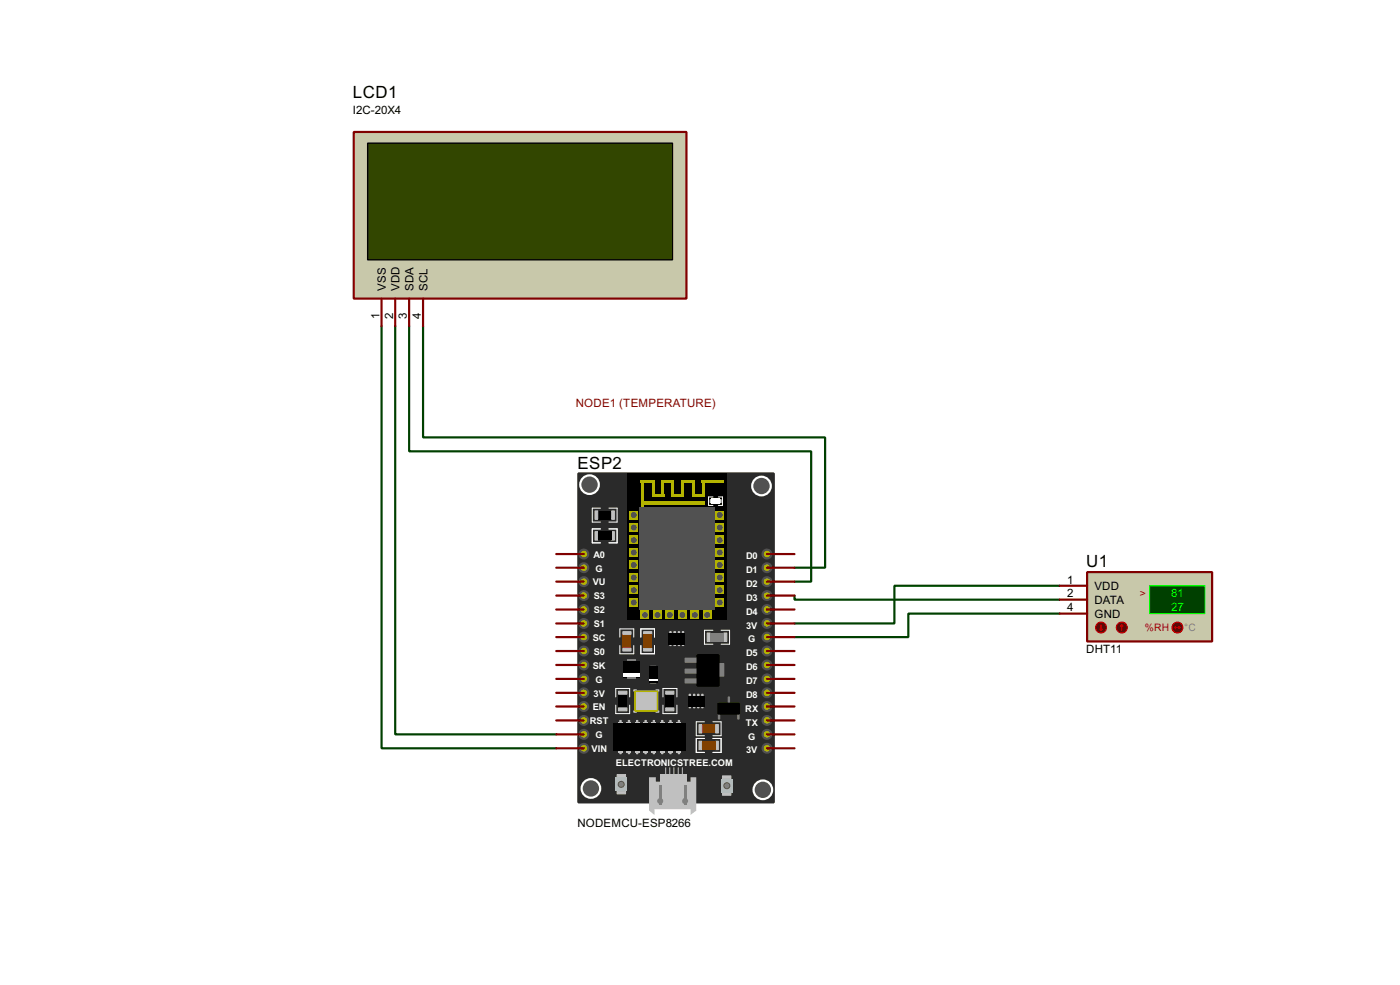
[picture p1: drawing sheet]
<svg xmlns="http://www.w3.org/2000/svg" width="256mm" height="180mm" viewBox="0 0 256 180" stroke-linecap="round" stroke-linejoin="round" font-family="sans-serif">
<path d="M69.9 59.7v77.3h32M72.4 59.7v74.7h29.5M75 59.7v22.9h73.6v23.9h-3M77.5 59.7v20.4h73.7v23.8h-5.6M145.6 109v.8h48.5M194.1 107.2h-30.2v6.9h-18.3M194.1 112.3h-27.7v4.3h-20.8" fill="none" stroke="#004000" stroke-width=".4"/>
<path d="M199.2 104.7h22.9v12.7h-22.9z" fill="#c8c8aa" stroke="#800000" stroke-width=".4"/>
<path d="M210.6 107.2h10.2v5.1h-10.2z" fill="#004000" stroke="#0f0" stroke-width=".2"/>
<path d="M194.1 109.8h5.1M194.1 107.2h5.1M194.1 112.3h5.1" fill="none" stroke="#800000" stroke-width=".4"/>
<circle cx="205.5" cy="114.9" r="1" fill="#400000" stroke="#f00" stroke-width=".2"/>
<path d="M205.5 114.4l-.2 .2M205.5 114.4l.3 .2M205.5 114.4v1" fill="none" stroke="#f00" stroke-width=".2"/>
<circle cx="201.7" cy="114.9" r="1" fill="#400000" stroke="#f00" stroke-width=".2"/>
<path d="M201.5 115.1l.2 .3M201.7 114.4v1M202 115.1l-.3 .3" fill="none" stroke="#f00" stroke-width=".2"/>
<circle cx="215.7" cy="114.9" r="1" fill="#400000" stroke="#f00" stroke-width=".2"/>
<path d="M215.2 114.9h1M215.2 114.9l.2 .2M215.4 114.6l-.2 .3M216 114.6l.2 .3M216.2 114.9l-.2 .2" fill="none" stroke="#f00" stroke-width=".2"/>
<path d="M106 86.7h35.8v60.2h-35.8z" fill="#2a2a2a" stroke="#2a2a2a" stroke-width=".4"/>
<path d="M114.9 86.7h18.3v26.9h-18.3z" fill="#000"/>
<path d="M117.1 92.8h13.8v18.8h-13.8z" fill="#515151"/>
<g fill="#b3b300">
<path d="M117.4 87.9h.5v4.9h-.5z"/>
<path d="M115.4 105h1.5v1.5h-1.5z"/>
</g>
<circle cx="116.1" cy="105.7" r=".55" fill="#515151"/>
<path d="M115.4 102.7h1.5v1.5h-1.5z" fill="#b3b300"/>
<circle cx="116.1" cy="103.4" r=".55" fill="#515151"/>
<path d="M115.4 100.4h1.5v1.5h-1.5z" fill="#b3b300"/>
<circle cx="116.1" cy="101.1" r=".55" fill="#515151"/>
<path d="M115.4 98.1h1.5v1.5h-1.5z" fill="#b3b300"/>
<circle cx="116.1" cy="98.9" r=".55" fill="#515151"/>
<path d="M115.4 95.8h1.5v1.5h-1.5z" fill="#b3b300"/>
<circle cx="116.1" cy="96.6" r=".55" fill="#515151"/>
<path d="M115.4 93.5h1.5v1.6h-1.5z" fill="#b3b300"/>
<circle cx="116.1" cy="94.3" r=".55" fill="#515151"/>
<path d="M115.4 107.2h1.5v1.6h-1.5z" fill="#b3b300"/>
<circle cx="116.1" cy="108" r=".55" fill="#515151"/>
<path d="M115.4 109.5h1.5v1.6h-1.5z" fill="#b3b300"/>
<circle cx="116.1" cy="110.3" r=".55" fill="#515151"/>
<path d="M117.4 111.8h1.5v1.5h-1.5z" fill="#b3b300"/>
<circle cx="118.1" cy="112.6" r=".55" fill="#515151"/>
<path d="M119.7 111.8h1.5v1.5h-1.5z" fill="#b3b300"/>
<circle cx="120.4" cy="112.6" r=".55" fill="#515151"/>
<path d="M122 111.8h1.5v1.5h-1.5z" fill="#b3b300"/>
<circle cx="122.7" cy="112.6" r=".55" fill="#515151"/>
<path d="M124.3 111.8h1.5v1.5h-1.5z" fill="#b3b300"/>
<circle cx="125" cy="112.6" r=".55" fill="#515151"/>
<path d="M126.5 111.8h1.6v1.5h-1.6z" fill="#b3b300"/>
<circle cx="127.3" cy="112.6" r=".55" fill="#515151"/>
<path d="M128.8 111.8h1.6v1.5h-1.6z" fill="#b3b300"/>
<circle cx="129.5" cy="112.6" r=".55" fill="#515151"/>
<path d="M131.1 105h1.5v1.5h-1.5z" fill="#b3b300"/>
<circle cx="131.8" cy="105.7" r=".55" fill="#515151"/>
<path d="M131.1 102.7h1.5v1.5h-1.5z" fill="#b3b300"/>
<circle cx="131.8" cy="103.4" r=".55" fill="#515151"/>
<path d="M131.1 100.4h1.5v1.5h-1.5z" fill="#b3b300"/>
<circle cx="131.8" cy="101.1" r=".55" fill="#515151"/>
<path d="M131.1 98.1h1.5v1.5h-1.5z" fill="#b3b300"/>
<circle cx="131.8" cy="98.9" r=".55" fill="#515151"/>
<path d="M131.1 95.8h1.5v1.5h-1.5z" fill="#b3b300"/>
<circle cx="131.8" cy="96.6" r=".55" fill="#515151"/>
<path d="M131.1 93.5h1.5v1.6h-1.5z" fill="#b3b300"/>
<circle cx="131.8" cy="94.3" r=".55" fill="#515151"/>
<path d="M131.1 107.2h1.5v1.6h-1.5z" fill="#b3b300"/>
<circle cx="131.8" cy="108" r=".55" fill="#515151"/>
<path d="M131.1 109.5h1.5v1.6h-1.5z" fill="#b3b300"/>
<circle cx="131.8" cy="110.3" r=".55" fill="#515151"/>
<g fill="#b3b300">
<path d="M117.4 87.9h2.3v.5h-2.3z"/>
<path d="M117.4 91.7h11.7v.6h-11.7z"/>
<path d="M119.4 87.9h.5v3.1h-.5z"/>
<path d="M119.4 90.5h2.3v.5h-2.3z"/>
<path d="M121.2 87.9h.5v3.1h-.5z"/>
<path d="M121.2 87.9h2.3v.5h-2.3z"/>
<path d="M123 87.9h.5v3.1h-.5z"/>
<path d="M123 90.5h2.3v.5h-2.3z"/>
<path d="M124.8 87.9h.5v3.1h-.5z"/>
<path d="M124.8 87.9h2.3v.5h-2.3z"/>
<path d="M126.8 87.9h.5v3.1h-.5z"/>
<path d="M126.8 90.5h2.3v.5h-2.3z"/>
<path d="M128.6 87.9h.5v3.1h-.5z"/>
<path d="M128.6 87.9h4v.5h-4z"/>
</g>
<g fill="#b3b300" stroke="#515151" stroke-width=".4">
<circle cx="140.5" cy="137" r=".8"/>
<circle cx="140.5" cy="134.4" r=".8"/>
<circle cx="140.5" cy="131.9" r=".8"/>
<circle cx="140.5" cy="129.3" r=".8"/>
<circle cx="140.5" cy="126.8" r=".8"/>
<circle cx="140.5" cy="124.3" r=".8"/>
<circle cx="140.5" cy="121.7" r=".8"/>
<circle cx="140.5" cy="119.2" r=".8"/>
<circle cx="140.5" cy="116.6" r=".8"/>
<circle cx="140.5" cy="114.1" r=".8"/>
<circle cx="140.5" cy="111.6" r=".8"/>
<circle cx="140.5" cy="109" r=".8"/>
<circle cx="140.5" cy="106.5" r=".8"/>
<circle cx="140.5" cy="103.9" r=".8"/>
<circle cx="140.5" cy="101.4" r=".8"/>
</g>
<g fill="#c0c0c0" stroke="#c0c0c0" stroke-width=".18">
<path d="M117.9 118.7h1.5v.5h-1.5z"/>
<path d="M117.9 115.6h1.5v.5h-1.5z"/>
</g>
<path d="M117.4 116.6v-1.5h2.5v1.5M117.4 118.2v1.5h2.5v-1.5" fill="none" stroke="#fff" stroke-width=".18"/>
<path d="M114.1 116.1h1.5v2.6h-1.5z" fill="#804000"/>
<g fill="#c0c0c0" stroke="#c0c0c0" stroke-width=".18">
<path d="M114.1 115.6h1.5v.5h-1.5z"/>
<path d="M114.1 118.7h1.5v.5h-1.5z"/>
</g>
<path d="M130.6 91h-.8v1.5h.8M113.6 116.6v-1.5h2.5v1.5M113.6 118.2v1.5h2.5v-1.5" fill="none" stroke="#fff" stroke-width=".18"/>
<path d="M130.1 91.5h2v.5h-2z" fill="#dadada" stroke="#dadada" stroke-width=".18"/>
<path d="M130.4 91.2h1.5v1.1h-1.5z" fill="#fff"/>
<path d="M117.9 116.1h1.5v2.6h-1.5z" fill="#804000"/>
<path d="M131.6 91h.8v1.5h-.8M117.4 116.6v-1.5h2.5v1.5M117.4 118.2v1.5h2.5v-1.5M130.6 115.4h-1.5v2.5h1.5M132.1 115.4h1.6v2.5h-1.6" fill="none" stroke="#fff" stroke-width=".18"/>
<g fill="#c0c0c0" stroke="#c0c0c0" stroke-width=".18">
<path d="M125 115.6h.3v.5h-.3z"/>
<path d="M122.7 115.6h.3v.5h-.3z"/>
<path d="M132.6 115.9h.6v1.5h-.6z"/>
<path d="M129.6 115.9h.5v1.5h-.5z"/>
<path d="M124.3 115.6h.2v.5h-.2z"/>
<path d="M123.5 115.6h.3v.5h-.3z"/>
<path d="M125 117.7h.3v.5h-.3z"/>
<path d="M122.7 117.7h.3v.5h-.3z"/>
<path d="M124.3 117.7h.2v.5h-.2z"/>
<path d="M123.5 117.7h.3v.5h-.3z"/>
</g>
<path d="M122.5 115.9h3v2h-3z" fill="#000"/>
<path d="M130.1 115.9h2.5v1.5h-2.5z" fill="#808080"/>
<path d="M114.1 121h3v3h-3z" fill="#000"/>
<path d="M114.1 123.2h3v.6h-3z" fill="#fff"/>
<g fill="#808080" stroke="#808080" stroke-width=".25">
<path d="M119.2 122h1v.2h-1z"/>
<path d="M119.2 124.8h1v.2h-1z"/>
</g>
<path d="M118.9 122h1.6v3h-1.6z" fill="#000"/>
<path d="M118.9 124.3h1.6v.2h-1.6z" fill="#fff"/>
<g fill="#808080">
<path d="M114.9 124h1.5v.3h-1.5z"/>
<path d="M114.9 120.7h1.5v.3h-1.5z"/>
</g>
<path d="M113.3 127.1h1.6v2.5h-1.6zM122 127.1h1.5v2.5h-1.5z" fill="#000"/>
<g fill="#c0c0c0" stroke="#c0c0c0" stroke-width=".18">
<path d="M113.3 129.6h1.6v.5h-1.6z"/>
<path d="M113.3 126.5h1.6v.6h-1.6z"/>
<path d="M122 129.6h1.5v.5h-1.5z"/>
<path d="M122 126.5h1.5v.6h-1.5z"/>
<path d="M116.1 126.3h.5v.2h-.5z"/>
<path d="M120.2 126.3h.5v.2h-.5z"/>
<path d="M116.1 130.1h.5v.3h-.5z"/>
<path d="M120.2 130.1h.5v.3h-.5z"/>
</g>
<path d="M112.8 127.6v-1.6h2.6v1.6M112.8 129.1v1.5h2.6v-1.5M121.5 129.1v1.5h2.5v-1.5M121.5 127.6v-1.6h2.5v1.6" fill="none" stroke="#fff" stroke-width=".18"/>
<path d="M116.4 126.5h4.1v3.6h-4.1z" fill="#c0c0c0" stroke="#b3b300" stroke-width=".3"/>
<g fill="#c0c0c0" stroke="#c0c0c0" stroke-width=".18">
<path d="M128.6 127.1h.2v.5h-.2z"/>
<path d="M126.3 127.1h.2v.5h-.2z"/>
<path d="M127.8 127.1h.3v.5h-.3z"/>
<path d="M127.1 127.1h.2v.5h-.2z"/>
<path d="M128.6 129.1h.2v.5h-.2z"/>
<path d="M126.3 129.1h.2v.5h-.2z"/>
<path d="M127.8 129.1h.3v.5h-.3z"/>
<path d="M127.1 129.1h.2v.5h-.2z"/>
<path d="M124.3 131.9h.2v.5h-.2z"/>
<path d="M122.7 131.9h.3v.5h-.3z"/>
<path d="M119.7 131.9h.2v.5h-.2z"/>
<path d="M121.2 131.9h.3v.5h-.3z"/>
<path d="M118.2 131.9h.2v.5h-.2z"/>
<path d="M115.1 131.9h.3v.5h-.3z"/>
<path d="M116.6 131.9h.3v.5h-.3z"/>
<path d="M113.6 131.9h.2v.5h-.2z"/>
</g>
<path d="M126 127.3h3.1v2h-3.1z" fill="#000"/>
<g fill="#c0c0c0">
<path d="M124 132.1h.8v.5h-.8z"/>
<path d="M122.5 132.1h.7v.5h-.7z"/>
<path d="M121 132.1h.7v.5h-.7z"/>
<path d="M119.4 132.1h.8v.5h-.8z"/>
<path d="M117.9 132.1h.8v.5h-.8z"/>
<path d="M116.4 132.1h.7v.5h-.7z"/>
<path d="M114.9 132.1h.7v.5h-.7z"/>
<path d="M113.3 132.1h.8v.5h-.8z"/>
</g>
<g fill="#c0c0c0" stroke="#c0c0c0" stroke-width=".18">
<path d="M124.3 137.5h.2v.5h-.2z"/>
<path d="M122.7 137.5h.3v.5h-.3z"/>
<path d="M119.7 137.5h.2v.5h-.2z"/>
<path d="M121.2 137.5h.3v.5h-.3z"/>
<path d="M118.2 137.5h.2v.5h-.2z"/>
<path d="M115.1 137.5h.3v.5h-.3z"/>
<path d="M116.6 137.5h.3v.5h-.3z"/>
<path d="M113.6 137.5h.2v.5h-.2z"/>
</g>
<g fill="#c0c0c0">
<path d="M124 137.2h.8v.5h-.8z"/>
<path d="M122.5 137.2h.7v.5h-.7z"/>
<path d="M121 137.2h.7v.5h-.7z"/>
<path d="M119.4 137.2h.8v.5h-.8z"/>
<path d="M117.9 137.2h.8v.5h-.8z"/>
<path d="M116.4 137.2h.7v.5h-.7z"/>
<path d="M114.9 137.2h.7v.5h-.7z"/>
<path d="M113.3 137.2h.8v.5h-.8z"/>
</g>
<path d="M112.3 132.4h13.2v5.1h-13.2z" fill="#000"/>
<g fill="#c0c0c0" stroke="#c0c0c0" stroke-width=".18">
<path d="M128.1 135.7h.5v1.5h-.5z"/>
<path d="M131.1 135.7h.5v1.5h-.5z"/>
</g>
<path d="M129.1 135.2h-1.5v2.5h1.5M130.6 135.2h1.5v2.5h-1.5" fill="none" stroke="#fff" stroke-width=".18"/>
<path d="M128.6 132.6h2.5v1.6h-2.5z" fill="#804000"/>
<g fill="#c0c0c0" stroke="#c0c0c0" stroke-width=".18">
<path d="M131.1 132.6h.5v1.6h-.5z"/>
<path d="M128.1 132.6h.5v1.6h-.5z"/>
</g>
<path d="M129.1 132.1h-1.5v2.6h1.5M130.6 132.1h1.5v2.6h-1.5" fill="none" stroke="#fff" stroke-width=".18"/>
<path d="M128.6 135.7h2.5v1.5h-2.5z" fill="#804000"/>
<path d="M129.1 135.2h-1.5v2.5h1.5M130.6 135.2h1.5v2.5h-1.5" fill="none" stroke="#fff" stroke-width=".18"/>
<g fill="#515151" stroke="#fff" stroke-width=".4">
<circle cx="108.2" cy="144.3" r="1.7"/>
<circle cx="139.7" cy="144.6" r="1.7"/>
</g>
<g fill="#c0c0c0" stroke="#c0c0c0" stroke-width=".18">
<path d="M113.1 141.8h1.5v.5h-1.5z"/>
<path d="M113.1 144.8h1.5v.5h-1.5z"/>
</g>
<path d="M112.8 142.3h2.1v2.5h-2.1z" fill="#b3bbbb"/>
<circle cx="113.8" cy="143.6" r=".55" fill="#808080" stroke="#515151" stroke-width=".18"/>
<g fill="#c0c0c0" stroke="#c0c0c0" stroke-width=".18">
<path d="M132.4 142h1.5v.5h-1.5z"/>
<path d="M132.4 145.1h1.5v.5h-1.5z"/>
</g>
<path d="M132.1 142.5h2.1v2.6h-2.1z" fill="#b3bbbb"/>
<circle cx="133.1" cy="143.8" r=".55" fill="#808080" stroke="#515151" stroke-width=".18"/>
<path d="M118.9 142.3h1.3v.8h6.3v-.8h1.1v6.1l-1.1 .8v-1.1h-6.6v1.1l-1-.8z" fill-rule="evenodd" fill="#c0c0c0"/>
<g fill="#808080">
<path d="M120.7 143.8h.5v3.6h-.5z"/>
<path d="M125.3 143.8h.5v3.6h-.5z"/>
</g>
<g fill="#808080">
<circle cx="120.9" cy="146.6" r=".55"/>
<circle cx="125.5" cy="146.6" r=".55"/>
</g>
<path d="M121 141.8h4.8v1.8h-4.8z" fill="#c0c0c0"/>
<path d="M122 140.5v1.3M122.7 140.5v1.3M123.5 140.5v1.3M124.3 140.5v1.3M125 140.5v1.3" fill="none" stroke="#c0c0c0" stroke-width=".18"/>
<g fill="#515151" stroke="#fff" stroke-width=".4">
<circle cx="108" cy="88.7" r="1.7"/>
<circle cx="139.5" cy="89" r="1.7"/>
</g>
<g fill="#808080" stroke="#808080" stroke-width=".18">
<path d="M125.5 120.5h2.3v.7h-2.3z"/>
<path d="M125.5 122.5h2.3v.7h-2.3z"/>
<path d="M125.5 124.3h2.3v.7h-2.3z"/>
<path d="M131.6 121.5h1v2.3h-1z"/>
<path d="M131.6 130.6h.3v1h-.3z"/>
<path d="M135.2 130.6h.2v1h-.2z"/>
<path d="M133.4 127.6h.3v1h-.3z"/>
</g>
<path d="M127.8 119.9h3.8v5.6h-3.8zM131.6 128.8h3.8v1.8h-3.8z" fill="#000" stroke="#000" stroke-width=".4"/>
<g fill="#b3b300" stroke="#515151" stroke-width=".4">
<circle cx="106.9" cy="137" r=".8"/>
<circle cx="106.9" cy="134.4" r=".8"/>
<circle cx="106.9" cy="131.9" r=".8"/>
<circle cx="106.9" cy="129.3" r=".8"/>
<circle cx="106.9" cy="126.8" r=".8"/>
<circle cx="106.9" cy="124.3" r=".8"/>
<circle cx="106.9" cy="121.7" r=".8"/>
<circle cx="106.9" cy="119.2" r=".8"/>
<circle cx="106.9" cy="116.6" r=".8"/>
<circle cx="106.9" cy="114.1" r=".8"/>
<circle cx="106.9" cy="111.6" r=".8"/>
<circle cx="106.9" cy="109" r=".8"/>
<circle cx="106.9" cy="106.5" r=".8"/>
<circle cx="106.9" cy="103.9" r=".8"/>
<circle cx="106.9" cy="101.4" r=".8"/>
</g>
<g fill="#c0c0c0" stroke="#c0c0c0" stroke-width=".18">
<path d="M109 97.3h.5v1.6h-.5z"/>
<path d="M112.1 97.3h.5v1.6h-.5z"/>
<path d="M112.1 93.5h.5v1.6h-.5z"/>
<path d="M109 93.5h.5v1.6h-.5z"/>
</g>
<path d="M110 96.8h-1.5v2.6h1.5M110 93h-1.5v2.6h1.5M111.6 96.8h1.5v2.6h-1.5M111.6 93h1.5v2.6h-1.5" fill="none" stroke="#fff" stroke-width=".18"/>
<path d="M109.5 93.5h2.6v1.6h-2.6zM109.5 97.3h2.6v1.6h-2.6z" fill="#000"/>
<g fill="none" stroke="#800000" stroke-width=".4">
<path d="M101.9 119.2h5.1M101.9 103.9h5.1M101.9 106.5h5.1M101.9 101.4h5.1M101.9 109h5.1M101.9 111.6h5.1M101.9 114.1h5.1M101.9 116.6h5.1M140.5 119.2h5.1M140.5 103.9h5.1M140.5 106.5h5.1M140.5 101.4h5.1"/>
<path d="M140.5 109h5.1M140.5 111.6h5.1M140.5 114.1h5.1M140.5 116.6h5.1M101.9 131.9h5.1M101.9 129.3h5.1M101.9 126.8h5.1M101.9 124.3h5.1M101.9 121.7h5.1M101.9 134.4h5.1M101.9 137h5.1M140.5 131.9h5.1"/>
<path d="M140.5 129.3h5.1M140.5 126.8h5.1M140.5 124.3h5.1M140.5 121.7h5.1M140.5 134.4h5.1M140.5 137h5.1"/>
</g>
<path d="M64.8 24.2h61v30.5h-61z" fill="#c8c8aa" stroke="#800000" stroke-width=".4"/>
<path d="M67.4 26.2h55.8v21.4h-55.8z" fill="#324600" stroke="#000" stroke-width=".25"/>
<path d="M69.9 54.7v5M72.4 54.7v5M75 54.7v5M77.5 54.7v5" fill="none" stroke="#800000" stroke-width=".4"/>
<g font-size="3.5">
<text x="64.7" y="18">LCD1</text>
<text x="105.8" y="85.9">ESP2</text>
<text x="199" y="103.9">U1</text>
</g>
<g font-size="2.4">
<text x="64.6" y="20.9">I2C-20X4</text>
<text x="70.7" y="53.3" transform="rotate(-90 70.7 53.3)">VSS</text>
<text x="73.2" y="53.3" transform="rotate(-90 73.2 53.3)">VDD</text>
<text x="75.8" y="53.3" transform="rotate(-90 75.8 53.3)">SDA</text>
<text x="78.3" y="53.3" transform="rotate(-90 78.3 53.3)">SCL</text>
<text x="69.5" y="58.3" transform="rotate(-90 69.5 58.3)">1</text>
<text x="72" y="58.4" transform="rotate(-90 72 58.4)">2</text>
<text x="74.6" y="58.4" transform="rotate(-90 74.6 58.4)">3</text>
<text x="77.1" y="58.4" transform="rotate(-90 77.1 58.4)">4</text>
<text x="195.5" y="106.8">1</text>
<text x="195.5" y="109.4">2</text>
<text x="195.5" y="111.9">4</text>
<text x="200.5" y="110.6">DATA</text>
<text x="200.5" y="108">VDD</text>
<text x="200.5" y="113.1">GND</text>
<text x="199" y="119.6">DHT11</text>
<text x="105.8" y="151.4">NODEMCU-ESP8266</text>
</g>
<text font-size="2.4" fill="#800000" x="105.5" y="74.4">NODE1 (TEMPERATURE)</text>
<g font-size="2.4" fill="#0f0">
<text x="214.6" y="109.3">81</text>
<text x="214.6" y="111.9">27</text>
</g>
<g font-size="2.1" fill="#c00000">
<text x="208.8" y="109.3">&gt;</text>
<text x="209.8" y="115.6">%RH</text>
</g>
<text font-size="2.1" fill="#808080" x="217" y="115.6">°C</text>
<g font-size="1.9" fill="#fff">
<text x="108.6" y="107.2">VU</text>
<text x="108.7" y="102.1">A0</text>
<text x="109.1" y="104.6">G</text>
<text x="136.7" y="102.4">D0</text>
<text x="136.7" y="104.9">D1</text>
<text x="136.7" y="107.4">D2</text>
<text x="108.8" y="109.7">S3</text>
<text x="108.8" y="112.3">S2</text>
<text x="136.7" y="110">D3</text>
<text x="136.7" y="112.5">D4</text>
<text x="108.6" y="117.3">SC</text>
<text x="108.8" y="114.8">S1</text>
<text x="108.8" y="119.9">S0</text>
<text x="136.7" y="115.1">3V</text>
<text x="137" y="117.6">G</text>
<text x="108.6" y="122.4">SK</text>
<text x="109.1" y="125">G</text>
<text x="136.7" y="120.1">D5</text>
<text x="136.7" y="122.7">D6</text>
<text x="136.7" y="125.2">D7</text>
<text x="108.6" y="130">EN</text>
<text x="108.8" y="127.5">3V</text>
<text x="136.5" y="130.3">RX</text>
<text x="136.7" y="127.8">D8</text>
<text x="108" y="132.6">RST</text>
<text x="108.4" y="137.7">VIN</text>
<text x="109.1" y="135.1">G</text>
<text x="136.6" y="132.8">TX</text>
<text x="136.7" y="137.9">3V</text>
<text x="137" y="135.4">G</text>
<text x="112.8" y="140.1">ELECTRONICSTREE.COM</text>
</g>
</svg>
